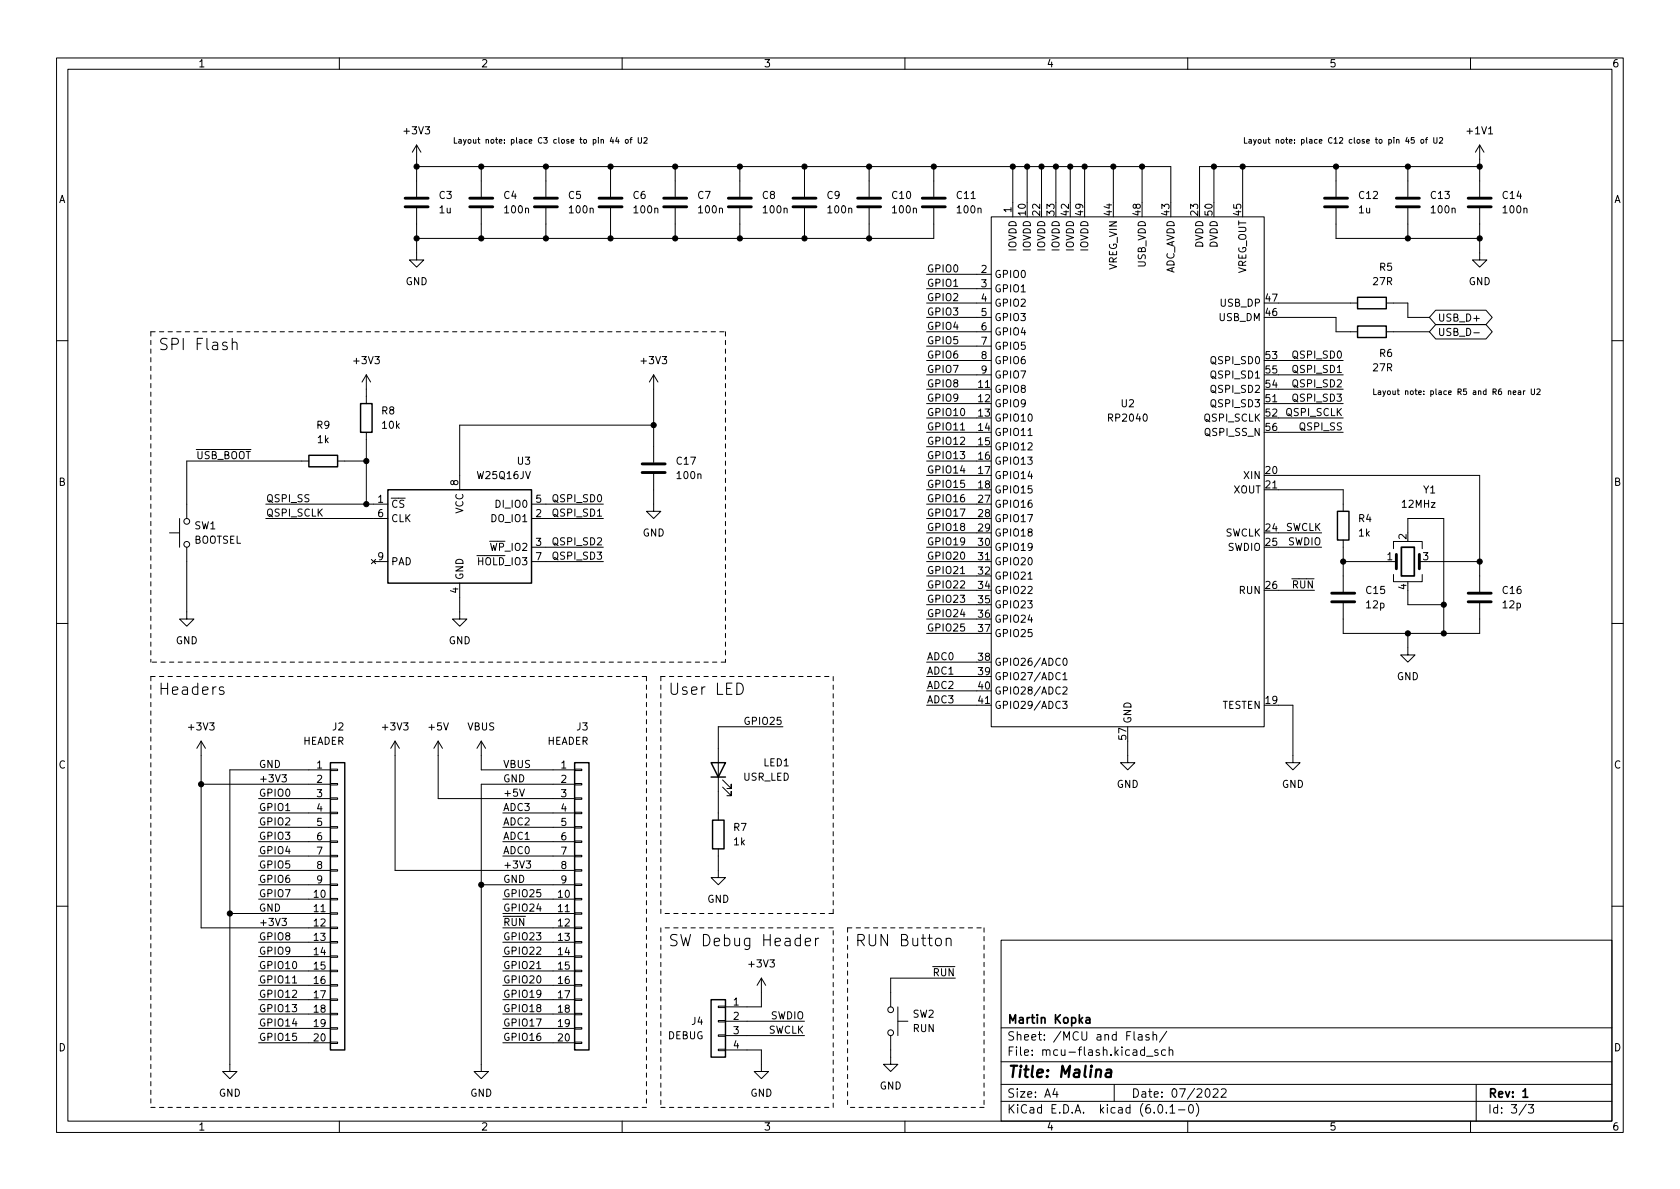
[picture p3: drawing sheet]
<svg xmlns="http://www.w3.org/2000/svg" width="297mm" height="210mm" viewBox="0 0 297 210" stroke-linecap="round" stroke-linejoin="round" font-family="sans-serif">
<g fill="none" stroke="#000" stroke-width=".18">
<path d="M10 10.2h277v190.1h-277zM12 12.2h273v186.1h-273zM60 10.2v2M110 10.2v2M160 10.2v2M210 10.2v2M260 10.2v2M73.7 36.8v9.2h1.2l-1.2 1.2-1.3-1.2h1.3M73.7 25.6v9.2M73.7 25.6l-.8 1.3M73.7 25.6l.7 1.3M73.7 29.5h133.3v6.3"/>
<path d="M85.1 29.5v5.3M85.1 36.8v5.4M96.5 29.5v5.3M96.5 36.8v5.4M107.9 29.5v5.3M107.9 36.8v5.4M108.1 24.3l-.2 .7h.6M108.4 24.7v.6M109.1 24.3l-.3 .7h.7M109.3 24.7v.6M110.6 24.8l.2-.1 .2 .1v.5l-.4-.1zM111.4 24.7h.4"/>
<path d="M111.8 24.3l-.3 .2v.8M112.8 24.3v.8l.2 .2 .4-.2v-.8M113.8 24.4l.4-.1 .2 .3-.6 .7h.6M119.4 29.5v5.3M119.4 36.8v5.4M130.8 29.5v5.3M130.8 36.8v5.4M142.2 29.5v5.3M142.2 36.8v5.4M153.7 29.5v5.3M153.7 36.8v5.4M165.1 29.5v5.3"/>
<path d="M165.1 36.8v5.4h-91.4M175.3 38.3h48.2v90.2h-48.2zM179.1 29.5v8.8M181.6 29.5v6.3M184.1 29.5v6.3M186.7 29.5v6.3M189.2 29.5v6.3M191.8 29.5v6.3M196.8 29.5v6.3M201.9 29.5v6.3M214.6 29.5v6.3M219.7 29.5v6.3"/>
<path d="M236.2 29.5v5.3M236.2 36.8v5.4h25.4M248.8 24.3l-.3 .7h.7M248.9 29.5v5.3M248.9 36.8v5.4M249 24.7v.6M250 24.3h-.5v.5h.5v.4l-.1 .1-.4-.1M251.3 24.7h.2l.2 .1v.3l-.2 .2-.3-.2zM252 24.7h.4M252.4 24.3l-.2 .2v.8M253.5 24.3v.8l.2 .2 .4-.2v-.8M254.5 24.4l.4-.1 .2 .3-.6 .7h.6"/>
<path d="M261.6 36.8v9.2h1.3l-1.3 1.2-1.3-1.2h1.3M261.6 25.6v9.2M261.6 25.6l-.7 1.3M261.6 25.6l.8 1.3M261.6 29.5h-49.5v6.3M41.1 59.8v2M163.8 58.7h11.5M163.8 53.6h11.5M163.8 48.5h11.5M163.8 51h11.5M163.8 56.1h11.5M226.1 56.1h10.1v2.6h3.8"/>
<path d="M226.1 53.6h13.9M245.1 58.7h7.6M245.1 53.6h3.8v2.5h3.8M253.8 54.9h8.9l1.1 1.2-1.1 1.3h-8.9l-1.1-1.3zM253.8 57.4h8.9l1.1 1.3-1.1 1.2h-8.9l-1.1-1.2zM260.6 58.8h1M10 60.2h2M41.1 60.7a.5 .5 0 0 1 .8 .1v1M64.8 66.3l-.8 1.3M64.8 66.3v5.1M64.8 76.4v12.7M64.8 66.3l.7 1.3"/>
<path d="M115.6 66.3l-.8 1.3M115.6 66.3v15.5M115.6 66.3l.7 1.3M115.6 75.2h-34.3v11.4M163.8 68.8h11.5M163.8 71.4h8.9M163.8 61.2h11.5M163.8 63.7h11.5M163.8 66.3h11.5M163.8 79h8.9M163.8 76.4h8.9M163.8 73.9h8.9"/>
<path d="M169.8 76h.8M181.8 77h.7M223.5 71.4h14M226.1 68.8h11.4M226.1 63.7h11.4M226.1 66.3h11.4M226.1 76.4h11.4M226.1 73.9h11.4M266.7 69.2h.4v.6M267.6 69.4l.4-.1v-.1l-.3-.1-.1 .2v.4h.4M268.5 69.2h.3l.1 .6M268.9 69.3l-.5 .2 .2 .3 .3-.1"/>
<path d="M269.4 69.1v.7M269.6 69.1l-.2 .2M270.7 68.8v.8l.2 .2 .4-.2v-.8M271.7 68.9l.4-.1 .2 .3-.6 .7h.6M285 60.2h2M30 94.2h1.7M31.7 91.7v5.1M33 96.8v12.7h1.3l-1.3 1.2-1.3-1.2h1.3M47 89.1h21.6M47 91.7h21.6M54.6 81.5h-21.6v10.2M59.7 81.5h5.1"/>
<path d="M65.7 98.9l.7 .8M66 99.3h2.6M66.4 98.9l-.7 .8M94 99.3h12.7M94 89.1h12.7M94 91.7h12.7M94 96.8h12.7M115.6 83.8v6.6h1.2l-1.2 1.3-1.3-1.3h1.3M163.8 86.6h8.9M163.8 99.3h11.5M163.8 81.5h8.9M163.8 94.2h8.9"/>
<path d="M163.8 89.1h8.9M163.8 91.7h8.9M163.8 96.8h8.9M163.8 84.1h8.9M223.5 86.6h14v3.8M226.1 84.1h35.5v20.5M226.1 94.2h7.6M226.1 96.8h7.6M237.5 99.3h7.6M237.5 95.5v9.1M246.4 97v-1.2h5.1v1.2M246.4 99.3h.5"/>
<path d="M248.9 94.2v-2.5h6.4v20.3M251 99.3h.5M252.7 99.3h8.9M10 110.2h2M81.3 103.1v6.4h1.2l-1.2 1.2-1.3-1.2h1.3M163.8 106.9h8.9M163.8 109.5h8.9M163.8 112h8.9M163.8 117.1h8.9M163.8 119.6h8.9M163.8 101.8h8.9M163.8 104.4h8.9"/>
<path d="M169.8 101.4h.8M181.8 102.4h.7M187.9 119.3l.4-.4v1.3M188.1 116.5l.1-.1a.68 .68 0 0 1 .5 .6 .68 .68 0 0 1-.5 .7 .84 .84 0 0 1-.1-1.2zM226.1 104.4h6.3M237.5 106.7v5.3h24.1v-5.3M246.4 101.6v1.3h5.1v-1.3M248.9 112v3.8h1.3l-1.3 1.3-1.3-1.3h1.3M248.9 104.4v2.5h6.4M285 110.2h2M35.6 131.1l.7 1.2M35.6 131.1v33h22.8"/>
<path d="M35.6 131.1l-.8 1.2M35.6 138.7h22.8M39.5 121.6l-.4-.1-.3 .2 .1 .3 .6 .2 .1 .2-.1 .3-.2 .1-.5-.1M49.8 137h.8l-.4 .5 .4 .1v.5l-.2 .2-.6-.2M58.4 138.6h1.3v.2h-1.3zM58.4 136h1.3v.3h-1.3zM58.4 136.1h-17.8v53.4h-1.2l1.2 1.2 1.3-1.2h-1.3M69.8 131.1v22.8h31.8M69.8 131.1l.8 1.2M69.8 131.1l-.7 1.2M77.5 131.1v10.1h24.1M77.5 131.1l-.8 1.2"/>
<path d="M77.5 131.1l.7 1.2M85.1 131.1v5h16.5M85.1 131.1l-.8 1.2M85.1 131.1l.8 1.2M91.9 139.5l.4 1.3 .4-1.3M101.6 138.6h1.3v.2h-1.3zM101.6 136h1.3v.3h-1.3zM101.6 138.7h-16.5v50.8h-1.3l1.3 1.2 1.3-1.2h-1.3M127.8 139.2l1.5 1.5v-.8v.8h-.8M127.8 137.9l1.5 1.5v-.7v.7h-.8M130.3 120.8a1.05 1.05 0 0 1 1.1 .6 1.05 1.05 0 0 1-.4 1.3l-.7 .1zM138.4 128.5h-11.4v16.5"/>
<path d="M163.8 124.7h11.5M163.8 122.2h8.9M187.9 124h.8l-.5 .5 .4 .1v.6l-.2 .1-.5-.1M187.9 121.6l.5-.1 .3 .3-.8 .9h.8M187.9 120.2h.8M199.4 131.1v3.8h1.3l-1.3 1.2-1.3-1.2h1.3M226.1 124.7h2.5v10.2h1.3l-1.3 1.2-1.3-1.2h1.3M45.7 159h12.7M45.7 141.2h12.7M45.7 143.8h12.7M45.7 146.3h12.7M45.7 148.8h12.7"/>
<path d="M45.7 151.4h12.7M45.7 153.9h12.7M45.7 156.5h12.7M58.4 158.9h1.3v.2h-1.3zM58.4 156.3h1.3v.3h-1.3zM58.4 153.8h1.3v.2h-1.3zM58.4 151.3h1.3v.2h-1.3zM58.4 148.7h1.3v.3h-1.3zM58.4 146.2h1.3v.2h-1.3zM58.4 143.6h1.3v.3h-1.3zM58.4 141.1h1.3v.2h-1.3zM85.1 156.5h16.5"/>
<path d="M88.9 159h12.7M88.9 143.8h12.7M88.9 146.3h12.7M88.9 148.8h12.7M88.9 151.4h12.7M93 152.2h.8l-.4 .5 .4 .1v.6l-.2 .1-.6-.1M101.6 158.9h1.3v.2h-1.3zM101.6 156.3h1.3v.3h-1.3zM101.6 153.8h1.3v.2h-1.3zM101.6 151.3h1.3v.2h-1.3zM101.6 148.7h1.3v.3h-1.3zM101.6 146.2h1.3v.2h-1.3z"/>
<path d="M101.6 143.6h1.3v.3h-1.3zM101.6 141.1h1.3v.2h-1.3zM127 150.1v5.1h1.3l-1.3 1.3-1.3-1.3h1.3M10 160.2h2M40.6 161.5h17.8M45.7 166.6h12.7M45.7 169.2h12.7M45.7 171.7h12.7M45.7 174.2h12.7M45.7 176.8h12.7M45.7 179.3h12.7M49.8 162.4h.8l-.4 .5 .4 .1v.5l-.2 .2-.6-.2"/>
<path d="M51.7 173.8h.7M58.4 179.2h1.3v.2h-1.3zM58.4 176.7h1.3v.2h-1.3zM58.4 174.1h1.3v.3h-1.3zM58.4 171.6h1.3v.2h-1.3zM58.4 169h1.3v.3h-1.3zM58.4 166.5h1.3v.2h-1.3zM58.4 164h1.3v.2h-1.3zM58.4 161.4h1.3v.3h-1.3zM88.9 161.5h12.7M88.9 164.1h12.7M88.9 166.6h12.7"/>
<path d="M88.9 169.2h12.7M88.9 171.7h12.7M88.9 174.2h12.7M88.9 176.8h12.7M88.9 179.3h12.7M94.9 171.3h.7M101.6 179.2h1.3v.2h-1.3zM101.6 176.7h1.3v.2h-1.3zM101.6 174.1h1.3v.3h-1.3zM101.6 171.6h1.3v.2h-1.3zM101.6 169h1.3v.3h-1.3zM101.6 166.5h1.3v.2h-1.3z"/>
<path d="M101.6 164h1.3v.2h-1.3zM101.6 161.4h1.3v.3h-1.3zM127 177.9h1.3v.3h-1.3zM134.6 173l.8 1.2M134.6 173v5h-6.3M134.6 173l-.7 1.2M142.4 166.6l.9-.2-.1-.4-.5-.1-.3 .3 .1 .9 .2 .1 .5-.1M144.2 165.9v1.3M144.8 165.9a.51 .51 0 0 0-.6 .4M158.7 178v5.1M167.3 166.1a.5 .5 0 0 1 .9 .1v1M167.3 165.9v1.3"/>
<path d="M168.9 173h-11.4v5M177 166.3h108v32h-108zM285 160.2h2M45.7 181.9h12.7M45.7 184.4h12.7M58.4 184.3h1.3v.2h-1.3zM58.4 181.7h1.3v.3h-1.3zM60 198.3v2M88.9 181.9h12.7M88.9 184.4h12.7M101.6 184.3h1.3v.2h-1.3zM101.6 181.7h1.3v.3h-1.3z"/>
<path d="M110 198.3v2M127 185.5h1.3v.3h-1.3zM127 183h1.3v.3h-1.3zM127 180.5h1.3v.2h-1.3zM128.3 185.7h6.3v3.8h-1.3l1.3 1.2 1.3-1.2h-1.3M128.3 180.6h13.9M128.3 183.1h13.9M157.5 183.1v5.1h1.2l-1.2 1.3-1.3-1.3h1.3M158.7 180.6h1.8M160 198.3v2M177 194.8h108M177 191.8h108"/>
<path d="M177 187.8h108M177 181.8h108M186.5 192.5l-.4 1h1M186.9 193v1M197 191.8v3M201.3 183h.6v.9M201.9 183.3l-.5 .1a.29 .29 0 0 0-.2 .2 .29 .29 0 0 0 .2 .3h.5M202.4 185.7l-.5-.1-.3 .3v.4l.2 .3h.6M202.4 185.1v1.5M202.7 186.8h1.2M203.1 183l-.3-.1-.2 .2v.3l.5 .1v.4h-.5M203.9 183.1l.2-.2 .3 .1 .1 .9"/>
<path d="M203.9 182.4v1.5M204.7 185.7l-.3-.1-.3 .2 .1 .3 .5 .1v.4h-.6M204.9 195.4l.2-.1a.81 .81 0 0 1 .6 .7 .81 .81 0 0 1-.3 .8h-.2a.81 .81 0 0 1-.6-.6 .81 .81 0 0 1 .3-.8zM206.1 185.7l-.5-.1-.2 .3v.4l.1 .3h.6M206.2 196.7v.1M206.3 182.4l-1.3 1.9M206.7 185.8l.2-.2 .4 .1 .1 .9M206.7 185.1v1.5M206.9 195.8l.4-.5v1.5M206.9 196.8h.8M208.4 196.3h1.1M210 198.3v2"/>
<path d="M210.4 195.4l.1-.1a.81 .81 0 0 1 .6 .7 .81 .81 0 0 1-.3 .8h-.2a.81 .81 0 0 1-.5-.6 .81 .81 0 0 1 .3-.8zM211.5 195.1a1.72 1.72 0 0 1 0 2.3M213.3 192.6l.1-.1a.81 .81 0 0 1 .6 .7 .81 .81 0 0 1-.3 .8h-.1a.81 .81 0 0 1-.6-.6 .81 .81 0 0 1 .3-.8zM214.5 192.7l.6-.2 .2 .2 .1 .3-1 1h1M215.9 192.7l.6-.2 .2 .2 .1 .3-.9 1h.9M260 198.3v2M261 191.8v6.5M269.9 195.3l-1.3 1.9M270.2 195.3h1l-.6 .6 .5 .1v.7l-.2 .1h-.5l-.2-.1"/>
<circle cx="33" cy="92.2" r=".51"/>
<circle cx="33" cy="96.3" r=".51"/>
<circle cx="157.5" cy="178.6" r=".51"/>
<circle cx="157.5" cy="182.6" r=".51"/>
</g>
<path d="M247.8 96.8h2.3v5h-2.3zM192.1 180h.5l.1 .9M192.7 180.3l-.5 .1a.29 .29 0 0 0-.2 .2 .29 .29 0 0 0 .2 .3h.5M269.3 193l.4-.5v1.5M269.3 194h.8" fill="none" stroke="#000" stroke-width=".3"/>
<path d="M195.7 189.2l.2-.1 .5 .1v1.3M196.5 189.6l-.7 .1a.4 .4 0 0 0-.3 .3 .4 .4 0 0 0 .2 .5l.7-.1" fill="none" stroke="#000" stroke-width=".4"/>
<path d="M240 57.7h5.1v2h-5.1zM240 52.6h5.1v2h-5.1zM63.8 71.4h2v5h-2zM54.6 80.5h5.1v2h-5.1zM68.6 86.6h25.4v16.5h-25.4zM236.5 90.4h2v5.1h-2zM58.4 134.9h2.6v50.8h-2.6zM101.6 134.9h2.5v50.8h-2.5zM125.7 134.9h2.6l-1.3 2.5zM125.7 137.4h2.6M126 145h2v5.1h-2zM125.7 176.8h2.6v10.1h-2.6z" fill="none" stroke="#000" stroke-width=".25"/>
<g fill="none" stroke="#000" stroke-width=".51">
<path d="M71.6 36.6h4.1M71.6 35h4.1M83.1 36.6h4M83.1 35h4M94.5 36.6h4.1M94.5 35h4.1M105.9 36.6h4.1M105.9 35h4.1M117.3 36.6h4.1M117.3 35h4.1M128.8 36.6h4M128.8 35h4"/>
<path d="M140.2 36.6h4.1M140.2 35h4.1M151.6 36.6h4.1M151.6 35h4.1M163.1 36.6h4M163.1 35h4M234.2 36.6h4.1M234.2 35h4.1M246.9 36.6h4.1M246.9 35h4.1M259.6 36.6h4.1M259.6 35h4.1"/>
<path d="M113.5 83.6h4.1M113.5 82h4.1M246.9 98v2.6M251 98v2.6M235.5 106.4h4M235.5 104.9h4M259.6 106.4h4.1M259.6 104.9h4.1"/>
</g>
<g fill="none" stroke="#000" stroke-width=".18" stroke-dasharray=".8 .8">
<path d="M26.7 58.7v58.4M26.7 58.7h101.6M128.3 58.7v58.4M26.7 119.6h87.6M26.7 119.6v76.2M114.3 119.6v76.2M116.8 119.6v41.9M116.8 119.6h30.5M128.3 117.1h-101.6M147.3 119.6v41.9M116.8 164.1v31.7M147.3 161.5h-30.5"/>
<path d="M147.3 164.1h-30.5M149.9 164.1h24.1M149.9 164.1v31.7M174 164.1v31.7M114.3 195.8h-87.6M116.8 195.8h30.5M147.3 195.8v-31.7M174 195.8h-24.1"/>
</g>
<g fill="#000" stroke="#000" stroke-width=".18">
<circle cx="73.7" cy="29.5" r=".46"/>
<circle cx="85.1" cy="29.5" r=".46"/>
<circle cx="96.5" cy="29.5" r=".46"/>
<circle cx="107.9" cy="29.5" r=".46"/>
<circle cx="119.4" cy="29.5" r=".46"/>
<circle cx="130.8" cy="29.5" r=".46"/>
<circle cx="142.2" cy="29.5" r=".46"/>
<circle cx="153.7" cy="29.5" r=".46"/>
<circle cx="165.1" cy="29.5" r=".46"/>
<circle cx="179.1" cy="29.5" r=".46"/>
<circle cx="181.6" cy="29.5" r=".46"/>
<circle cx="184.1" cy="29.5" r=".46"/>
<circle cx="186.7" cy="29.5" r=".46"/>
<circle cx="189.2" cy="29.5" r=".46"/>
<circle cx="191.8" cy="29.5" r=".46"/>
<circle cx="196.8" cy="29.5" r=".46"/>
<circle cx="201.9" cy="29.5" r=".46"/>
<circle cx="214.6" cy="29.5" r=".46"/>
<circle cx="219.7" cy="29.5" r=".46"/>
<circle cx="236.2" cy="29.5" r=".46"/>
<circle cx="248.9" cy="29.5" r=".46"/>
<circle cx="261.6" cy="29.5" r=".46"/>
<circle cx="73.7" cy="42.2" r=".46"/>
<circle cx="85.1" cy="42.2" r=".46"/>
<circle cx="96.5" cy="42.2" r=".46"/>
<circle cx="107.9" cy="42.2" r=".46"/>
<circle cx="119.4" cy="42.2" r=".46"/>
<circle cx="130.8" cy="42.2" r=".46"/>
<circle cx="142.2" cy="42.2" r=".46"/>
<circle cx="153.7" cy="42.2" r=".46"/>
<circle cx="248.9" cy="42.2" r=".46"/>
<circle cx="261.6" cy="42.2" r=".46"/>
<circle cx="115.6" cy="75.2" r=".46"/>
<circle cx="64.8" cy="81.5" r=".46"/>
<circle cx="64.8" cy="89.1" r=".46"/>
<circle cx="237.5" cy="99.3" r=".46"/>
<circle cx="261.6" cy="99.3" r=".46"/>
<circle cx="248.9" cy="112" r=".46"/>
<circle cx="255.3" cy="106.9" r=".46"/>
<circle cx="255.3" cy="112" r=".46"/>
<circle cx="35.6" cy="138.7" r=".46"/>
<circle cx="85.1" cy="156.5" r=".46"/>
<circle cx="40.6" cy="161.5" r=".46"/>
</g>
<g font-size="2.8">
<text x="27.9" y="61.9">SPI Flash</text>
<text x="27.9" y="122.9">Headers</text>
<text x="118.1" y="122.9">User LED</text>
<text x="118.1" y="167.3">SW Debug Header</text>
<text x="151.1" y="167.3">RUN Button</text>
<text x="178" y="190.6">Title: Malina</text>
</g>
<g font-size="2.1">
<text x="178" y="184">Sheet: /MCU and Flash/</text>
<text x="178" y="181">Martin Kopka</text>
<text x="178" y="186.7">File: mcu-flash.kicad_sch</text>
<text x="178" y="196.9">KiCad E.D.A. kicad (6.0.1-0)</text>
<text x="178" y="194.1">Size: A4</text>
<text x="200" y="194.1">Date: 07/2022</text>
<text x="263" y="194.1">Rev: 1</text>
<text x="263" y="196.9">Id: 3/3</text>
</g>
<g font-size="1.8">
<text x="35" y="11.9">1</text>
<text x="85" y="11.9">2</text>
<text x="135" y="11.9">3</text>
<text x="185" y="11.9">4</text>
<text x="235" y="11.9">5</text>
<text x="285" y="11.9">6</text>
<text x="71.6" y="23.7">+3V3</text>
<text x="259.5" y="23.7">+1V1</text>
<text x="10.3" y="35.9">A</text>
<text x="77.7" y="35.2">C3</text>
<text x="89.1" y="35.2">C4</text>
<text x="100.5" y="35.2">C5</text>
<text x="111.9" y="35.2">C6</text>
<text x="123.4" y="35.2">C7</text>
<text x="134.8" y="35.2">C8</text>
<text x="146.2" y="35.2">C9</text>
<text x="157.8" y="35.2">C10</text>
<text x="169.2" y="35.2">C11</text>
<text x="240.3" y="35.2">C12</text>
<text x="253" y="35.2">C13</text>
<text x="265.7" y="35.2">C14</text>
<text x="285.3" y="35.9">A</text>
<text x="77.7" y="37.7">1u</text>
<text x="89.4" y="37.7">100n</text>
<text x="100.8" y="37.7">100n</text>
<text x="112.2" y="37.7">100n</text>
<text x="123.6" y="37.7">100n</text>
<text x="135.1" y="37.7">100n</text>
<text x="146.5" y="37.7">100n</text>
<text x="157.9" y="37.7">100n</text>
<text x="169.4" y="37.7">100n</text>
<text x="178.8" y="37.6" transform="rotate(-90 178.8 37.6)">1</text>
<text x="181.4" y="38.1" transform="rotate(-90 181.4 38.1)">10</text>
<text x="183.9" y="38.1" transform="rotate(-90 183.9 38.1)">22</text>
<text x="186.4" y="38.1" transform="rotate(-90 186.4 38.1)">33</text>
<text x="189" y="38.1" transform="rotate(-90 189 38.1)">42</text>
<text x="191.5" y="38.1" transform="rotate(-90 191.5 38.1)">49</text>
<text x="196.6" y="38.1" transform="rotate(-90 196.6 38.1)">44</text>
<text x="201.7" y="38.1" transform="rotate(-90 201.7 38.1)">48</text>
<text x="206.8" y="38.1" transform="rotate(-90 206.8 38.1)">43</text>
<text x="211.8" y="38.1" transform="rotate(-90 211.8 38.1)">23</text>
<text x="214.4" y="38.1" transform="rotate(-90 214.4 38.1)">50</text>
<text x="219.5" y="38.1" transform="rotate(-90 219.5 38.1)">45</text>
<text x="240.3" y="37.7">1u</text>
<text x="253.2" y="37.7">100n</text>
<text x="265.9" y="37.7">100n</text>
<text x="179.7" y="44.5" transform="rotate(-90 179.7 44.5)">IOVDD</text>
<text x="182.2" y="44.5" transform="rotate(-90 182.2 44.5)">IOVDD</text>
<text x="184.8" y="44.5" transform="rotate(-90 184.8 44.5)">IOVDD</text>
<text x="187.3" y="44.5" transform="rotate(-90 187.3 44.5)">IOVDD</text>
<text x="189.9" y="44.5" transform="rotate(-90 189.9 44.5)">IOVDD</text>
<text x="192.4" y="44.5" transform="rotate(-90 192.4 44.5)">IOVDD</text>
<text x="197.5" y="47.8" transform="rotate(-90 197.5 47.8)">VREG_VIN</text>
<text x="202.6" y="47.3" transform="rotate(-90 202.6 47.3)">USB_VDD</text>
<text x="212.7" y="43.9" transform="rotate(-90 212.7 43.9)">DVDD</text>
<text x="215.3" y="43.9" transform="rotate(-90 215.3 43.9)">DVDD</text>
<text x="243.9" y="47.9">R5</text>
<text x="71.7" y="50.4">GND</text>
<text x="163.8" y="53.2">GPIO2</text>
<text x="163.8" y="48.2">GPIO0</text>
<text x="163.8" y="50.7">GPIO1</text>
<text x="173.5" y="48.3">2</text>
<text x="173.5" y="50.8">3</text>
<text x="173.5" y="53.3">4</text>
<text x="175.8" y="49.1">GPIO0</text>
<text x="175.8" y="51.7">GPIO1</text>
<text x="207.6" y="48.7" transform="rotate(-90 207.6 48.7)">ADC_AVDD</text>
<text x="220.3" y="48.6" transform="rotate(-90 220.3 48.6)">VREG_OUT</text>
<text x="223.8" y="53.3">47</text>
<text x="242.8" y="50.4">27R</text>
<text x="259.7" y="50.4">GND</text>
<text x="163.8" y="58.3">GPIO4</text>
<text x="163.8" y="55.8">GPIO3</text>
<text x="173.5" y="55.9">5</text>
<text x="173.5" y="58.4">6</text>
<text x="175.8" y="54.2">GPIO2</text>
<text x="175.8" y="56.8">GPIO3</text>
<text x="175.8" y="59.3">GPIO4</text>
<text x="215.5" y="56.8">USB_DM</text>
<text x="215.8" y="54.2">USB_DP</text>
<text x="223.8" y="55.9">46</text>
<text x="254.2" y="56.9">USB_D+</text>
<text x="254.2" y="59.4">USB_D-</text>
<text x="62.7" y="64.4">+3V3</text>
<text x="113.5" y="64.4">+3V3</text>
<text x="163.8" y="60.9">GPIO5</text>
<text x="163.8" y="63.4">GPIO6</text>
<text x="163.8" y="65.9">GPIO7</text>
<text x="173.5" y="61">7</text>
<text x="173.5" y="63.5">8</text>
<text x="175.8" y="61.8">GPIO5</text>
<text x="175.8" y="64.4">GPIO6</text>
<text x="214.4" y="64.4">QSPI_SD0</text>
<text x="223.8" y="63.5">53</text>
<text x="228.8" y="63.4">QSPI_SD0</text>
<text x="228.8" y="65.9">QSPI_SD1</text>
<text x="242.8" y="65.7">27R</text>
<text x="243.9" y="63.1">R6</text>
<text x="163.8" y="71">GPIO9</text>
<text x="163.8" y="68.5">GPIO8</text>
<text x="173" y="68.6">11</text>
<text x="173" y="71.1">12</text>
<text x="173.5" y="66">9</text>
<text x="175.8" y="69.5">GPIO8</text>
<text x="175.8" y="66.9">GPIO7</text>
<text x="214.4" y="69.5">QSPI_SD2</text>
<text x="214.4" y="66.9">QSPI_SD1</text>
<text x="223.8" y="71.1">51</text>
<text x="223.8" y="68.6">54</text>
<text x="223.8" y="66">55</text>
<text x="228.8" y="68.5">QSPI_SD2</text>
<text x="228.8" y="71">QSPI_SD3</text>
<text x="56" y="75.8">R9</text>
<text x="67.5" y="73.3">R8</text>
<text x="67.6" y="75.8">10k</text>
<text x="163.8" y="73.6">GPIO10</text>
<text x="163.8" y="76.1">GPIO11</text>
<text x="173" y="73.7">13</text>
<text x="173" y="76.2">14</text>
<text x="175.8" y="72">GPIO9</text>
<text x="175.8" y="74.5">GPIO10</text>
<text x="175.8" y="77.1">GPIO11</text>
<text x="196.2" y="74.5">RP2040</text>
<text x="198.3" y="72">U2</text>
<text x="213" y="74.5">QSPI_SCLK</text>
<text x="213.2" y="77.1">QSPI_SS_N</text>
<text x="214.4" y="72">QSPI_SD3</text>
<text x="223.8" y="73.7">52</text>
<text x="223.8" y="76.2">56</text>
<text x="227.5" y="73.6">QSPI_SCLK</text>
<text x="229.9" y="76.1">QSPI_SS</text>
<text x="33.2" y="81.2">~{USB_BOOT}</text>
<text x="56.2" y="78.4">1k</text>
<text x="91.5" y="82.2">U3</text>
<text x="119.7" y="82.2">C17</text>
<text x="163.8" y="78.6">GPIO12</text>
<text x="163.8" y="81.2">GPIO13</text>
<text x="163.8" y="83.7">GPIO14</text>
<text x="173" y="78.7">15</text>
<text x="173" y="81.3">16</text>
<text x="173" y="83.8">17</text>
<text x="175.8" y="79.6">GPIO12</text>
<text x="175.8" y="82.2">GPIO13</text>
<text x="223.8" y="83.8">20</text>
<text x="10.3" y="85.9">B</text>
<text x="47" y="88.8">QSPI_SS</text>
<text x="66.8" y="88.9">1</text>
<text x="69.1" y="89.8">~{CS}</text>
<text x="81" y="85.8" transform="rotate(-90 81 85.8)">8</text>
<text x="84.5" y="84.7">W25Q16JV</text>
<text x="87.9" y="89.8">DI_IO0</text>
<text x="94.8" y="88.9">5</text>
<text x="98" y="88.8">QSPI_SD0</text>
<text x="119.8" y="84.7">100n</text>
<text x="163.8" y="88.8">GPIO16</text>
<text x="163.8" y="86.3">GPIO15</text>
<text x="173" y="86.4">18</text>
<text x="173" y="88.9">27</text>
<text x="175.8" y="84.7">GPIO14</text>
<text x="175.8" y="87.2">GPIO15</text>
<text x="175.8" y="89.8">GPIO16</text>
<text x="218.1" y="87.2">XOUT</text>
<text x="220.1" y="84.7">XIN</text>
<text x="223.8" y="86.4">21</text>
<text x="248" y="89.8">12MHz</text>
<text x="251.7" y="87.2">Y1</text>
<text x="285.3" y="85.9">B</text>
<text x="34.4" y="93.6">SW1</text>
<text x="47" y="91.3">QSPI_SCLK</text>
<text x="66.8" y="91.4">6</text>
<text x="69.1" y="92.3">CLK</text>
<text x="81.9" y="90.9" transform="rotate(-90 81.9 90.9)">VCC</text>
<text x="87" y="92.3">DO_IO1</text>
<text x="94.8" y="91.4">2</text>
<text x="98" y="91.3">QSPI_SD1</text>
<text x="113.6" y="94.9">GND</text>
<text x="163.8" y="91.3">GPIO17</text>
<text x="163.8" y="93.9">GPIO18</text>
<text x="173" y="91.4">28</text>
<text x="173" y="94">29</text>
<text x="175.8" y="92.3">GPIO17</text>
<text x="175.8" y="94.9">GPIO18</text>
<text x="216.5" y="94.9">SWCLK</text>
<text x="223.8" y="94">24</text>
<text x="227.2" y="93.9">SWCLK</text>
<text x="240.2" y="92.3">R4</text>
<text x="240.2" y="94.9">1k</text>
<text x="248.7" y="95.4" transform="rotate(-90 248.7 95.4)">2</text>
<text x="34.2" y="96.1">BOOTSEL</text>
<text x="66.8" y="99.1">9</text>
<text x="69.1" y="99.9">PAD</text>
<text x="83.3" y="99.9">~{HOLD}_IO3</text>
<text x="85.4" y="97.4">~{WP}_IO2</text>
<text x="94.8" y="96.5">3</text>
<text x="94.8" y="99.1">7</text>
<text x="98" y="99">QSPI_SD3</text>
<text x="98" y="96.4">QSPI_SD2</text>
<text x="163.8" y="101.5">GPIO21</text>
<text x="163.8" y="99">GPIO20</text>
<text x="163.8" y="96.4">GPIO19</text>
<text x="173" y="96.5">30</text>
<text x="173" y="99.1">31</text>
<text x="173" y="101.6">32</text>
<text x="175.8" y="97.4">GPIO19</text>
<text x="175.8" y="99.9">GPIO20</text>
<text x="217" y="97.4">SWDIO</text>
<text x="223.8" y="96.5">25</text>
<text x="227.7" y="96.4">SWDIO</text>
<text x="245.3" y="99.1">1</text>
<text x="251.6" y="99.1">3</text>
<text x="81" y="104.9" transform="rotate(-90 81 104.9)">4</text>
<text x="81.9" y="102.6" transform="rotate(-90 81.9 102.6)">GND</text>
<text x="163.8" y="104">GPIO22</text>
<text x="163.8" y="106.6">GPIO23</text>
<text x="173" y="104.1">34</text>
<text x="173" y="106.7">35</text>
<text x="175.8" y="102.5">GPIO21</text>
<text x="175.8" y="105">GPIO22</text>
<text x="175.8" y="107.6">GPIO23</text>
<text x="219.2" y="105">RUN</text>
<text x="223.8" y="104.1">26</text>
<text x="227.2" y="104">~{RUN}</text>
<text x="241.6" y="105">C15</text>
<text x="241.6" y="107.6">12p</text>
<text x="248.7" y="104.2" transform="rotate(-90 248.7 104.2)">4</text>
<text x="265.7" y="105">C16</text>
<text x="265.8" y="107.6">12p</text>
<text x="31.1" y="113.9">GND</text>
<text x="79.3" y="113.9">GND</text>
<text x="163.8" y="109.1">GPIO24</text>
<text x="163.8" y="111.7">GPIO25</text>
<text x="173" y="109.2">36</text>
<text x="173" y="111.8">37</text>
<text x="175.8" y="110.1">GPIO24</text>
<text x="175.8" y="112.6">GPIO25</text>
<text x="163.8" y="116.7">ADC0</text>
<text x="163.8" y="119.3">ADC1</text>
<text x="173" y="116.8">38</text>
<text x="173" y="119.4">39</text>
<text x="175.8" y="117.7">GPIO26/ADC0</text>
<text x="163.8" y="124.4">ADC3</text>
<text x="163.8" y="121.8">ADC2</text>
<text x="173" y="121.9">40</text>
<text x="173" y="124.5">41</text>
<text x="175.8" y="120.3">GPIO27/ADC1</text>
<text x="175.8" y="122.8">GPIO28/ADC2</text>
<text x="175.8" y="125.3">GPIO29/ADC3</text>
<text x="216" y="125.3">TESTEN</text>
<text x="223.8" y="124.5">19</text>
<text x="247" y="120.3">GND</text>
<text x="33.5" y="129.2">+3V3</text>
<text x="53.5" y="131.7">HEADER</text>
<text x="58.8" y="129.2">J2</text>
<text x="67.8" y="129.2">+3V3</text>
<text x="75.9" y="129.2">+5V</text>
<text x="82.6" y="129.2">VBUS</text>
<text x="96.7" y="131.7">HEADER</text>
<text x="102" y="129.2">J3</text>
<text x="132" y="128.2">GPIO25</text>
<text x="199.1" y="130.8" transform="rotate(-90 199.1 130.8)">57</text>
<text x="200" y="128" transform="rotate(-90 200 128)">GND</text>
<text x="10.3" y="135.9">C</text>
<text x="45.7" y="135.8">GND</text>
<text x="56" y="135.9">1</text>
<text x="88.9" y="135.8">VBUS</text>
<text x="99.2" y="135.9">1</text>
<text x="135" y="135.5">LED1</text>
<text x="285.3" y="135.9">C</text>
<text x="45.7" y="143.4">GPIO1</text>
<text x="45.7" y="138.3">+3V3</text>
<text x="45.7" y="140.9">GPIO0</text>
<text x="56" y="138.4">2</text>
<text x="56" y="141">3</text>
<text x="56" y="143.5">4</text>
<text x="88.9" y="140.9">+5V</text>
<text x="88.9" y="138.3">GND</text>
<text x="88.9" y="143.4">ADC3</text>
<text x="99.2" y="138.4">2</text>
<text x="99.2" y="141">3</text>
<text x="99.2" y="143.5">4</text>
<text x="131.4" y="138">USR_LED</text>
<text x="197.4" y="139.3">GND</text>
<text x="226.6" y="139.3">GND</text>
<text x="45.7" y="148.5">GPIO3</text>
<text x="45.7" y="145.9">GPIO2</text>
<text x="56" y="146">5</text>
<text x="56" y="148.6">6</text>
<text x="88.9" y="145.9">ADC2</text>
<text x="88.9" y="148.5">ADC1</text>
<text x="99.2" y="146">5</text>
<text x="99.2" y="148.6">6</text>
<text x="129.7" y="146.9">R7</text>
<text x="129.8" y="149.5">1k</text>
<text x="45.7" y="151">GPIO4</text>
<text x="45.7" y="153.6">GPIO5</text>
<text x="56" y="151.1">7</text>
<text x="56" y="153.7">8</text>
<text x="88.9" y="151">ADC0</text>
<text x="88.9" y="153.6">+3V3</text>
<text x="99.2" y="151.1">7</text>
<text x="99.2" y="153.7">8</text>
<text x="45.7" y="158.6">GPIO7</text>
<text x="45.7" y="161.2">GND</text>
<text x="45.7" y="156.1">GPIO6</text>
<text x="55.5" y="158.7">10</text>
<text x="55.5" y="161.3">11</text>
<text x="56" y="156.2">9</text>
<text x="88.9" y="161.2">GPIO24</text>
<text x="88.9" y="158.6">GPIO25</text>
<text x="88.9" y="156.1">GND</text>
<text x="98.7" y="158.7">10</text>
<text x="98.7" y="161.3">11</text>
<text x="99.2" y="156.2">9</text>
<text x="125" y="159.6">GND</text>
<text x="45.7" y="163.7">+3V3</text>
<text x="45.7" y="166.3">GPIO8</text>
<text x="55.5" y="163.8">12</text>
<text x="55.5" y="166.4">13</text>
<text x="88.9" y="166.3">GPIO23</text>
<text x="88.9" y="163.7">~{RUN}</text>
<text x="98.7" y="163.8">12</text>
<text x="98.7" y="166.4">13</text>
<text x="45.7" y="168.8">GPIO9</text>
<text x="45.7" y="173.9">GPIO11</text>
<text x="45.7" y="171.3">GPIO10</text>
<text x="55.5" y="168.9">14</text>
<text x="55.5" y="171.4">15</text>
<text x="55.5" y="174">16</text>
<text x="88.9" y="171.3">GPIO21</text>
<text x="88.9" y="173.9">GPIO20</text>
<text x="88.9" y="168.8">GPIO22</text>
<text x="98.7" y="168.9">14</text>
<text x="98.7" y="171.4">15</text>
<text x="98.7" y="174">16</text>
<text x="132.5" y="171.1">+3V3</text>
<text x="163.7" y="172.6">~{RUN}</text>
<text x="45.7" y="176.4">GPIO12</text>
<text x="45.7" y="179">GPIO13</text>
<text x="55.5" y="176.5">17</text>
<text x="55.5" y="179.1">18</text>
<text x="88.9" y="176.4">GPIO19</text>
<text x="88.9" y="179">GPIO18</text>
<text x="98.7" y="176.5">17</text>
<text x="98.7" y="179.1">18</text>
<text x="129.7" y="177.8">1</text>
<text x="161.4" y="180">SW2</text>
<text x="10.3" y="185.9">D</text>
<text x="45.7" y="181.5">GPIO14</text>
<text x="45.7" y="184">GPIO15</text>
<text x="55.5" y="181.6">19</text>
<text x="55.5" y="184.1">20</text>
<text x="88.9" y="181.5">GPIO17</text>
<text x="88.9" y="184">GPIO16</text>
<text x="98.7" y="181.6">19</text>
<text x="98.7" y="184.1">20</text>
<text x="118" y="183.8">DEBUG</text>
<text x="122.3" y="181.2">J4</text>
<text x="129.7" y="180.3">2</text>
<text x="129.7" y="182.9">3</text>
<text x="129.7" y="185.4">4</text>
<text x="135.8" y="182.8">SWCLK</text>
<text x="136.2" y="180.2">SWDIO</text>
<text x="161.4" y="182.5">RUN</text>
<text x="285.3" y="185.9">D</text>
<text x="38.7" y="193.9">GND</text>
<text x="83.1" y="193.9">GND</text>
<text x="132.7" y="193.9">GND</text>
<text x="155.5" y="192.7">GND</text>
<text x="35" y="199.9">1</text>
<text x="85" y="199.9">2</text>
<text x="135" y="199.9">3</text>
<text x="185" y="199.9">4</text>
<text x="235" y="199.9">5</text>
<text x="285" y="199.9">6</text>
</g>
<g font-size="1.4">
<text x="80" y="25.4">Layout note: place C3 close to pin 44 of U2</text>
<text x="219.7" y="25.4">Layout note: place C12 close to pin 45 of U2</text>
<text x="242.6" y="69.8">Layout note: place R5 and R6 near U2</text>
</g>
</svg>
